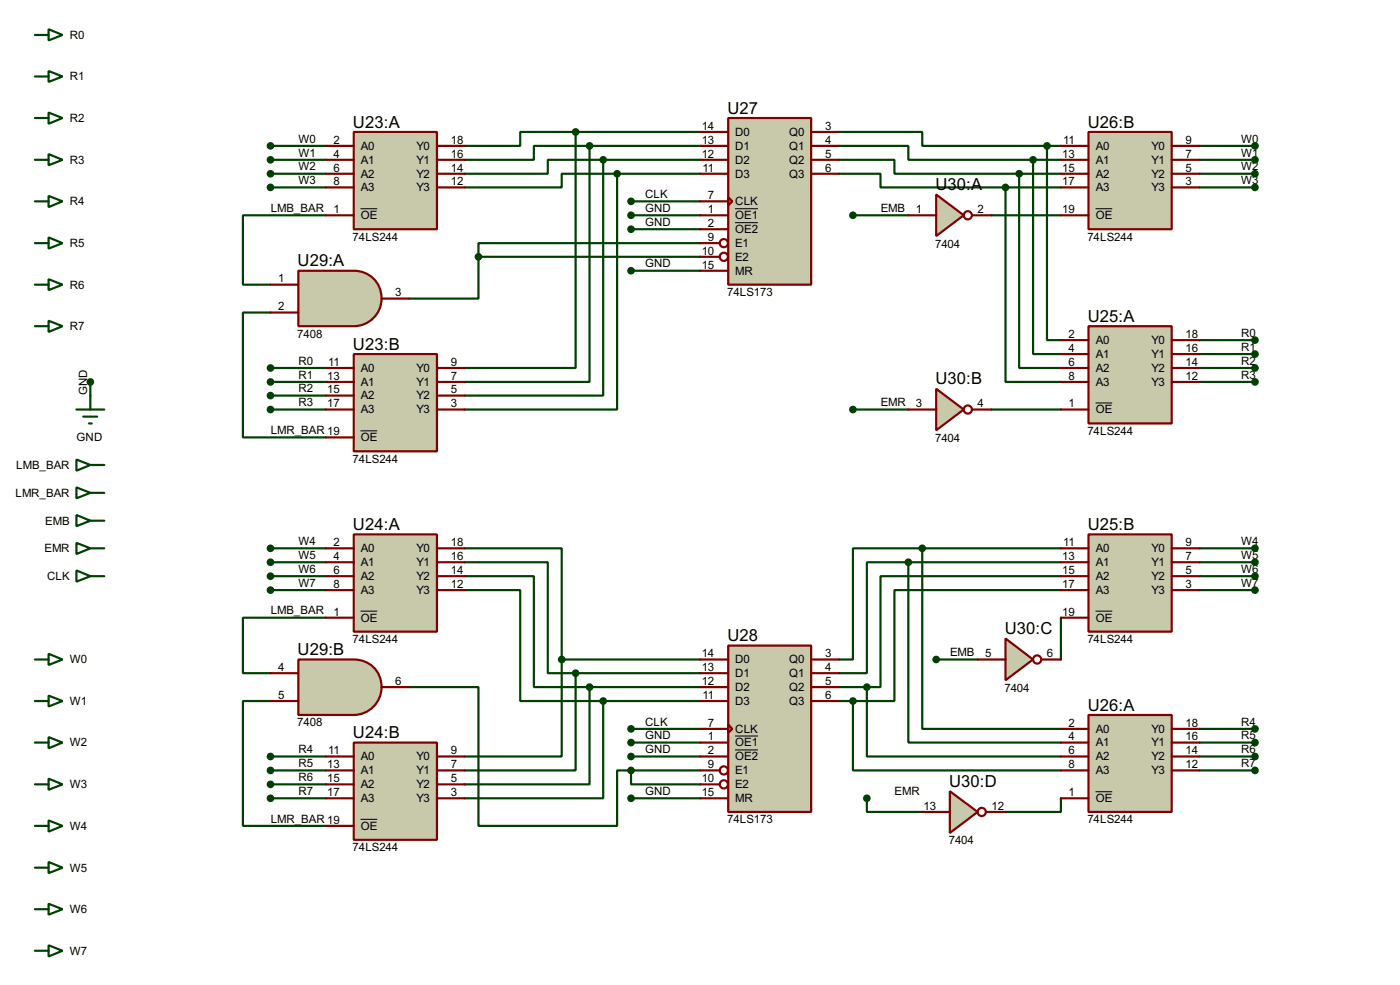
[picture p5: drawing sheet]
<svg xmlns="http://www.w3.org/2000/svg" width="256mm" height="180mm" viewBox="0 0 256 180" stroke-linecap="round" stroke-linejoin="round" font-family="sans-serif">
<g fill="none" stroke="#004000" stroke-width=".4">
<path d="M6.4 6.4h2.5M6.4 14h2.5M8.9 5.4l2.6 1-2.6 1zM8.9 13l2.6 1-2.6 1zM6.4 36.9h2.5M6.4 29.3h2.5M6.4 21.6h2.5M8.9 20.6l2.6 1-2.6 1.1zM8.9 28.2l2.6 1.1-2.6 1zM8.9 35.9l2.6 1-2.6 1zM49.6 26.7h10.1M49.6 29.3h10.1"/>
<path d="M49.6 31.8h10.1M49.6 34.3h10.1M59.7 39.4h-15.2v12.7h5.1M105.5 24.2h-10.2v2.5h-10.2M105.5 24.2v43.2h-20.4M105.5 24.2h22.8M108 26.7h-10.2v2.6h-12.7M108 26.7v43.2h-22.9M108 26.7h20.3M110.5 29.3h-10.1v2.5h-15.3M110.5 29.3v43.1h-25.4M110.5 29.3h17.8"/>
<path d="M113.1 31.8h-10.2v2.5h-17.8M113.1 31.8v43.2h-28M113.1 31.8h15.2M115.6 36.9h12.7M115.6 39.4h12.7M153.7 24.2h15.3v2.5h22.8M153.7 26.7h12.7v2.6h22.9M153.7 29.3h10.2v2.5h22.8M153.7 31.8h7.6v2.5h22.9M156.3 39.4h10.1M181.7 39.4h12.7M184.2 34.3v35.6h10.2"/>
<path d="M184.2 34.3h10.2M186.7 31.8v35.6h7.7M186.7 31.8h7.7M189.3 29.3v35.5h5.1M189.3 29.3h5.1M191.8 26.7v35.6h2.6M191.8 26.7h2.6M219.8 26.7h10.1M219.8 29.3h10.1M219.8 31.8h10.1M219.8 34.3h10.1M6.4 44.5h2.5"/>
<path d="M6.4 52.1h2.5M6.4 59.7h2.5M8.9 43.5l2.6 1-2.6 1zM8.9 51.1l2.6 1-2.6 1zM8.9 58.7l2.6 1-2.6 1.1zM49.6 57.2h-5.1v22.9h15.2M87.7 47v7.7h-12.7M87.7 47h40.6M115.6 42h12.7M115.6 49.6h12.7M128.3 44.5h-40.6v2.5M14 75h5.1"/>
<path d="M15.3 76.3h2.5M16.3 77.5h.5M16.6 69.9v5.1M49.6 67.4h10.1M49.6 69.9h10.1M49.6 72.4h10.1M49.6 75h10.1M156.3 75h10.1M181.7 75h12.7M219.8 62.3h10.1M219.8 64.8h10.1M219.8 67.4h10.1"/>
<path d="M219.8 69.9h10.1M14 84.1l2.6 1-2.6 1.1zM14 89.2l2.6 1-2.6 1zM14 94.3l2.6 1-2.6 1zM14 99.4l2.6 1-2.6 1zM16.6 85.1h2.5M16.6 90.2h2.5M16.6 95.3h2.5M8.9 119.7l2.6 1-2.6 1zM14 104.4l2.6 1.1-2.6 1zM16.6 100.4h2.5M16.6 105.5h2.5"/>
<path d="M49.6 100.4h10.1M49.6 102.9h10.1M49.6 105.5h10.1M49.6 108h10.1M59.7 113.1h-15.2v10.1h5.1M85.1 100.4h17.8v20.3M85.1 102.9h15.3v20.3h5.1M85.1 105.5h12.7v20.3h10.2M85.1 108h10.2v20.3h15.2M166.4 102.9h-7.6v20.3h-5.1M166.4 102.9v33h28M166.4 102.9h28"/>
<path d="M169 100.4h-12.7v20.3h-2.6M169 100.4v33h25.4M169 100.4h25.4M194.4 108h-30.5v20.3h-7.6M194.4 105.5h-33.1v20.3h-2.5M194.4 113.1v7.6M219.8 100.4h10.1M219.8 102.9h10.1M219.8 105.5h10.1M219.8 108h10.1M6.4 135.9h2.5M6.4 120.7h2.5"/>
<path d="M6.4 128.3h2.5M8.9 127.3l2.6 1-2.6 1zM8.9 134.9l2.6 1-2.6 1.1zM49.6 128.3h-5.1v22.9h15.2M49.6 138.5h10.1M75 125.8h12.7v25.4h25.4v-10.2h2.5M102.9 120.7v17.8h-17.8M102.9 120.7h25.4M105.5 123.2v17.8h-20.4M105.5 123.2h22.8M108 125.8v17.8h-22.9M108 125.8h20.3"/>
<path d="M110.5 128.3v17.8h-25.4M110.5 128.3h17.8M115.6 133.4h12.7M115.6 135.9h12.7M115.6 138.5h12.7M153.7 125.8h5.1M153.7 128.3h2.6M156.3 128.3v12.7h38.1M158.8 125.8v12.7h35.6M171.5 120.7h7.6M219.8 133.4h10.1M219.8 135.9h10.1"/>
<path d="M219.8 138.5h10.1M6.4 143.6h2.5M6.4 151.2h2.5M6.4 158.8h2.5M8.9 142.5l2.6 1.1-2.6 1zM8.9 150.2l2.6 1-2.6 1zM8.9 157.8l2.6 1-2.6 1zM49.6 141h10.1M49.6 146.1h10.1M49.6 143.6h10.1M115.6 141v2.6h12.7M115.6 141h12.7"/>
<path d="M115.6 146.1h12.7M158.8 146.1v2.5h10.2M194.4 146.1v2.5h-10.2M219.8 141h10.1M6.4 166.4h2.5M6.4 174h2.5M8.9 165.4l2.6 1-2.6 1zM8.9 173l2.6 1-2.6 1.1z"/>
</g>
<circle cx="16.5" cy="69.9" r=".5" fill="#004000" stroke="#004000" stroke-width=".4"/>
<path d="M64.8 24.2h15.3v17.8h-15.3z" fill="#c8c8aa" stroke="#800000" stroke-width=".4"/>
<path d="M59.7 26.7h5.1M59.7 29.3h5.1M59.7 31.8h5.1M59.7 34.3h5.1M59.7 39.4h5.1M80.1 26.7h5M80.1 29.3h5M80.1 31.8h5M80.1 34.3h5" fill="none" stroke="#800000" stroke-width=".4"/>
<path d="M66.1 38.2h3" fill="none" stroke="#000" stroke-width=".18"/>
<path d="M64.8 64.8h15.3v17.8h-15.3z" fill="#c8c8aa" stroke="#800000" stroke-width=".4"/>
<path d="M59.7 67.4h5.1M59.7 69.9h5.1M59.7 72.4h5.1M59.7 75h5.1M80.1 67.4h5M80.1 69.9h5M80.1 72.4h5M80.1 75h5M59.7 80.1h5.1" fill="none" stroke="#800000" stroke-width=".4"/>
<path d="M66.1 78.9h3" fill="none" stroke="#000" stroke-width=".18"/>
<path d="M64.8 97.8h15.3v17.8h-15.3z" fill="#c8c8aa" stroke="#800000" stroke-width=".4"/>
<path d="M59.7 100.4h5.1M59.7 102.9h5.1M59.7 105.5h5.1M59.7 108h5.1M59.7 113.1h5.1M80.1 100.4h5M80.1 102.9h5M80.1 105.5h5M80.1 108h5" fill="none" stroke="#800000" stroke-width=".4"/>
<path d="M66.1 111.9h3" fill="none" stroke="#000" stroke-width=".18"/>
<path d="M64.8 135.9h15.3v17.8h-15.3z" fill="#c8c8aa" stroke="#800000" stroke-width=".4"/>
<path d="M59.7 138.5h5.1M80.1 138.5h5M59.7 141h5.1M59.7 143.6h5.1M59.7 146.1h5.1M59.7 151.2h5.1M80.1 141h5M80.1 143.6h5M80.1 146.1h5" fill="none" stroke="#800000" stroke-width=".4"/>
<path d="M66.1 150h3" fill="none" stroke="#000" stroke-width=".18"/>
<g fill="#004000" stroke="#004000" stroke-width=".4">
<circle cx="229.9" cy="26.7" r=".5"/>
<circle cx="229.9" cy="29.3" r=".5"/>
<circle cx="229.9" cy="31.8" r=".5"/>
<circle cx="229.9" cy="34.3" r=".5"/>
</g>
<path d="M199.4 59.7h15.3v17.8h-15.3z" fill="#c8c8aa" stroke="#800000" stroke-width=".4"/>
<path d="M194.4 62.3h5M194.4 64.8h5M194.4 67.4h5M194.4 69.9h5M194.4 75h5M214.7 62.3h5.1M214.7 64.8h5.1M214.7 67.4h5.1M214.7 69.9h5.1" fill="none" stroke="#800000" stroke-width=".4"/>
<path d="M200.7 73.8h3.1" fill="none" stroke="#000" stroke-width=".18"/>
<g fill="#004000" stroke="#004000" stroke-width=".4">
<circle cx="229.9" cy="62.3" r=".5"/>
<circle cx="229.9" cy="64.8" r=".5"/>
<circle cx="229.9" cy="67.4" r=".5"/>
<circle cx="229.9" cy="69.9" r=".5"/>
</g>
<path d="M199.4 97.8h15.3v17.8h-15.3z" fill="#c8c8aa" stroke="#800000" stroke-width=".4"/>
<path d="M194.4 100.4h5M194.4 102.9h5M194.4 105.5h5M194.4 108h5M194.4 113.1h5M214.7 100.4h5.1M214.7 102.9h5.1M214.7 105.5h5.1M214.7 108h5.1" fill="none" stroke="#800000" stroke-width=".4"/>
<path d="M200.7 111.9h3.1" fill="none" stroke="#000" stroke-width=".18"/>
<g fill="#004000" stroke="#004000" stroke-width=".4">
<circle cx="229.9" cy="100.4" r=".5"/>
<circle cx="229.9" cy="102.9" r=".5"/>
<circle cx="229.9" cy="105.5" r=".5"/>
<circle cx="229.9" cy="108" r=".5"/>
</g>
<path d="M199.4 130.9h15.3v17.7h-15.3z" fill="#c8c8aa" stroke="#800000" stroke-width=".4"/>
<path d="M194.4 133.4h5M194.4 135.9h5M194.4 138.5h5M214.7 133.4h5.1M214.7 135.9h5.1M214.7 138.5h5.1M194.4 141h5M194.4 146.1h5M214.7 141h5.1" fill="none" stroke="#800000" stroke-width=".4"/>
<path d="M200.7 144.9h3.1" fill="none" stroke="#000" stroke-width=".18"/>
<g fill="#004000" stroke="#004000" stroke-width=".4">
<circle cx="229.9" cy="133.4" r=".5"/>
<circle cx="229.9" cy="135.9" r=".5"/>
<circle cx="229.9" cy="138.5" r=".5"/>
<circle cx="229.9" cy="141" r=".5"/>
</g>
<path d="M133.4 21.6h15.2v30.5h-15.2z" fill="#c8c8aa" stroke="#800000" stroke-width=".4"/>
<g fill="none" stroke="#800000" stroke-width=".4">
<path d="M128.3 24.2h5.1M128.3 26.7h5.1M128.3 29.3h5.1M128.3 31.8h5.1M128.3 36.9h5.1M128.3 39.4h5.1M133.4 36.1l.8 .8-.8 .7zM148.6 24.2h5.1M148.6 26.7h5.1M148.6 29.3h5.1M148.6 31.8h5.1M128.3 42h5.1"/>
<path d="M128.3 44.5h3.6M128.3 47h3.6M128.3 49.6h5.1"/>
<circle cx="132.6" cy="47" r=".75"/>
<circle cx="132.6" cy="44.5" r=".75"/>
</g>
<path d="M134.7 38.2h4.2M134.7 40.8h4.2" fill="none" stroke="#000" stroke-width=".18"/>
<g fill="#004000" stroke="#004000" stroke-width=".4">
<circle cx="115.6" cy="36.9" r=".5"/>
<circle cx="115.6" cy="39.4" r=".5"/>
<circle cx="115.6" cy="42" r=".5"/>
<circle cx="115.6" cy="49.6" r=".5"/>
</g>
<path d="M133.4 118.2h15.2v30.4h-15.2z" fill="#c8c8aa" stroke="#800000" stroke-width=".4"/>
<g fill="none" stroke="#800000" stroke-width=".4">
<path d="M128.3 120.7h5.1M128.3 123.2h5.1M128.3 125.8h5.1M128.3 128.3h5.1M128.3 133.4h5.1M128.3 135.9h5.1M128.3 138.5h5.1M133.4 132.6l.8 .8-.8 .8zM148.6 120.7h5.1M148.6 123.2h5.1M148.6 125.8h5.1M148.6 128.3h5.1"/>
<path d="M128.3 141h3.6M128.3 143.6h3.6M128.3 146.1h5.1"/>
<circle cx="132.6" cy="141" r=".75"/>
<circle cx="132.6" cy="143.6" r=".75"/>
</g>
<path d="M134.7 134.7h4.2M134.7 137.3h4.2" fill="none" stroke="#000" stroke-width=".18"/>
<g fill="#004000" stroke="#004000" stroke-width=".4">
<circle cx="115.6" cy="133.4" r=".5"/>
<circle cx="115.6" cy="135.9" r=".5"/>
<circle cx="115.6" cy="138.5" r=".5"/>
<circle cx="115.6" cy="146.1" r=".5"/>
<circle cx="49.5" cy="26.7" r=".5"/>
<circle cx="49.5" cy="29.3" r=".5"/>
<circle cx="49.5" cy="31.8" r=".5"/>
<circle cx="49.5" cy="34.3" r=".5"/>
<circle cx="49.5" cy="67.4" r=".5"/>
<circle cx="49.5" cy="69.9" r=".5"/>
<circle cx="49.5" cy="72.4" r=".5"/>
<circle cx="49.5" cy="75" r=".5"/>
<circle cx="49.5" cy="100.4" r=".5"/>
<circle cx="49.5" cy="102.9" r=".5"/>
<circle cx="49.5" cy="105.5" r=".5"/>
<circle cx="49.5" cy="108" r=".5"/>
<circle cx="49.5" cy="138.5" r=".5"/>
<circle cx="49.5" cy="141" r=".5"/>
<circle cx="49.5" cy="143.6" r=".5"/>
<circle cx="49.5" cy="146.1" r=".5"/>
<circle cx="105.4" cy="24.2" r=".5"/>
<circle cx="108" cy="26.7" r=".5"/>
<circle cx="110.5" cy="29.3" r=".5"/>
<circle cx="113" cy="31.8" r=".5"/>
<circle cx="102.9" cy="120.7" r=".5"/>
<circle cx="105.4" cy="123.2" r=".5"/>
<circle cx="108" cy="125.8" r=".5"/>
<circle cx="110.5" cy="128.3" r=".5"/>
</g>
<path d="M54.7 49.6h10.1a5.1 5.1 0 0 1 5.1 5 5.1 5.1 0 0 1-5.1 5.1h-10.1z" fill-rule="evenodd" fill="#c8c8aa" stroke="#800000" stroke-width=".4"/>
<path d="M49.6 52.1h5.1M49.6 57.2h5.1M69.9 54.7h5.1" fill="none" stroke="#800000" stroke-width=".4"/>
<path d="M54.7 120.7h10.1a5.1 5.1 0 0 1 5.1 5.1 5.1 5.1 0 0 1-5.1 5.1h-10.1z" fill-rule="evenodd" fill="#c8c8aa" stroke="#800000" stroke-width=".4"/>
<path d="M49.6 123.2h5.1M49.6 128.3h5.1M69.9 125.8h5.1" fill="none" stroke="#800000" stroke-width=".4"/>
<g fill="#004000" stroke="#004000" stroke-width=".4">
<circle cx="87.6" cy="47" r=".5"/>
<circle cx="115.6" cy="141" r=".5"/>
</g>
<path d="M171.5 35.6l5.1 3.8-5.1 3.8z" fill="#c8c8aa" stroke="#800000" stroke-width=".4"/>
<g fill="none" stroke="#800000" stroke-width=".4">
<path d="M166.4 39.4h5.1M178.1 39.4h3.6"/>
<circle cx="177.3" cy="39.4" r=".75"/>
</g>
<circle cx="156.2" cy="39.4" r=".5" fill="#004000" stroke="#004000" stroke-width=".4"/>
<path d="M199.4 24.2h15.3v17.8h-15.3z" fill="#c8c8aa" stroke="#800000" stroke-width=".4"/>
<path d="M194.4 26.7h5M194.4 29.3h5M194.4 31.8h5M194.4 34.3h5M194.4 39.4h5M214.7 26.7h5.1M214.7 29.3h5.1M214.7 31.8h5.1M214.7 34.3h5.1" fill="none" stroke="#800000" stroke-width=".4"/>
<path d="M200.7 38.2h3.1" fill="none" stroke="#000" stroke-width=".18"/>
<g fill="#004000" stroke="#004000" stroke-width=".4">
<circle cx="191.8" cy="26.7" r=".5"/>
<circle cx="189.2" cy="29.3" r=".5"/>
<circle cx="186.7" cy="31.8" r=".5"/>
<circle cx="184.2" cy="34.3" r=".5"/>
</g>
<path d="M171.5 71.2l5.1 3.8-5.1 3.8z" fill="#c8c8aa" stroke="#800000" stroke-width=".4"/>
<g fill="none" stroke="#800000" stroke-width=".4">
<path d="M166.4 75h5.1M178.1 75h3.6"/>
<circle cx="177.3" cy="75" r=".75"/>
</g>
<circle cx="156.2" cy="75" r=".5" fill="#004000" stroke="#004000" stroke-width=".4"/>
<path d="M184.2 116.9l5.1 3.8-5.1 3.8z" fill="#c8c8aa" stroke="#800000" stroke-width=".4"/>
<g fill="none" stroke="#800000" stroke-width=".4">
<path d="M179.1 120.7h5.1M190.8 120.7h3.6"/>
<circle cx="190" cy="120.7" r=".75"/>
</g>
<g fill="#004000" stroke="#004000" stroke-width=".4">
<circle cx="171.5" cy="120.7" r=".5"/>
<circle cx="156.2" cy="128.3" r=".5"/>
<circle cx="158.8" cy="125.8" r=".5"/>
<circle cx="166.4" cy="102.9" r=".5"/>
<circle cx="168.9" cy="100.4" r=".5"/>
</g>
<path d="M174 144.8l5.1 3.8-5.1 3.9z" fill="#c8c8aa" stroke="#800000" stroke-width=".4"/>
<g fill="none" stroke="#800000" stroke-width=".4">
<path d="M169 148.6h5M180.6 148.6h3.6"/>
<circle cx="179.8" cy="148.6" r=".75"/>
</g>
<circle cx="158.8" cy="146.1" r=".5" fill="#004000" stroke="#004000" stroke-width=".4"/>
<g font-size="3.4">
<text x="64.7" y="23.3">U23:A</text>
<text x="133.3" y="20.8">U27</text>
<text x="199.3" y="23.3">U26:B</text>
<text x="171.4" y="34.8">U30:A</text>
<text x="54.5" y="48.7">U29:A</text>
<text x="199.3" y="58.9">U25:A</text>
<text x="64.7" y="64">U23:B</text>
<text x="171.4" y="70.4">U30:B</text>
<text x="64.7" y="97">U24:A</text>
<text x="199.3" y="97">U25:B</text>
<text x="54.5" y="119.9">U29:B</text>
<text x="133.3" y="117.4">U28</text>
<text x="184.1" y="116.1">U30:C</text>
<text x="199.3" y="130.1">U26:A</text>
<text x="64.7" y="135.1">U24:B</text>
<text x="173.9" y="144">U30:D</text>
</g>
<g font-size="2.4">
<text x="12.8" y="7.1">R0</text>
<text x="12.8" y="14.7">R1</text>
<text x="12.8" y="22.3">R2</text>
<text x="128.6" y="23.8">14</text>
<text x="151.2" y="23.8">3</text>
<text x="12.8" y="30">R3</text>
<text x="54.7" y="26.1">W0</text>
<text x="54.7" y="28.6">W1</text>
<text x="61.1" y="26.3">2</text>
<text x="61.1" y="28.9">4</text>
<text x="66.1" y="27.4">A0</text>
<text x="66.1" y="30">A1</text>
<text x="76.3" y="27.4">Y0</text>
<text x="76.3" y="30">Y1</text>
<text x="82.6" y="26.3">18</text>
<text x="82.6" y="28.9">16</text>
<text x="128.6" y="26.3">13</text>
<text x="128.6" y="28.9">12</text>
<text x="134.7" y="24.9">D0</text>
<text x="134.7" y="27.4">D1</text>
<text x="134.7" y="30">D2</text>
<text x="144.6" y="24.9">Q0</text>
<text x="144.6" y="27.4">Q1</text>
<text x="144.6" y="30">Q2</text>
<text x="151.2" y="26.3">4</text>
<text x="151.2" y="28.9">5</text>
<text x="194.6" y="28.9">13</text>
<text x="194.7" y="26.3">11</text>
<text x="200.7" y="27.4">A0</text>
<text x="200.7" y="30">A1</text>
<text x="210.9" y="27.4">Y0</text>
<text x="210.9" y="30">Y1</text>
<text x="217.2" y="26.3">9</text>
<text x="217.2" y="28.9">7</text>
<text x="227.4" y="26.1">W0</text>
<text x="227.4" y="28.6">W1</text>
<text x="54.7" y="31.2">W2</text>
<text x="54.7" y="33.7">W3</text>
<text x="61.1" y="31.4">6</text>
<text x="61.1" y="33.9">8</text>
<text x="66.1" y="32.5">A2</text>
<text x="66.1" y="35">A3</text>
<text x="76.3" y="32.5">Y2</text>
<text x="76.3" y="35">Y3</text>
<text x="82.6" y="31.4">14</text>
<text x="82.6" y="33.9">12</text>
<text x="128.7" y="31.4">11</text>
<text x="134.7" y="32.5">D3</text>
<text x="144.6" y="32.5">Q3</text>
<text x="151.2" y="31.4">6</text>
<text x="194.6" y="31.4">15</text>
<text x="194.6" y="33.9">17</text>
<text x="200.7" y="32.5">A2</text>
<text x="200.7" y="35">A3</text>
<text x="210.9" y="32.5">Y2</text>
<text x="210.9" y="35">Y3</text>
<text x="217.2" y="31.4">5</text>
<text x="217.2" y="33.9">3</text>
<text x="227.4" y="31.2">W2</text>
<text x="227.4" y="33.7">W3</text>
<text x="12.8" y="37.6">R4</text>
<text x="49.6" y="38.8">LMB_BAR</text>
<text x="61.1" y="39">1</text>
<text x="66.1" y="40.1">OE</text>
<text x="118.2" y="36.3">CLK</text>
<text x="118.2" y="38.8">GND</text>
<text x="118.2" y="41.3">GND</text>
<text x="129.7" y="36.5">7</text>
<text x="129.7" y="39">1</text>
<text x="129.7" y="41.6">2</text>
<text x="134.7" y="37.6">CLK</text>
<text x="134.7" y="40.1">OE1</text>
<text x="161.3" y="38.8">EMB</text>
<text x="167.8" y="39">1</text>
<text x="179.1" y="39">2</text>
<text x="194.6" y="39">19</text>
<text x="200.7" y="40.1">OE</text>
<text x="12.8" y="45.2">R5</text>
<text x="64.6" y="44.1">74LS244</text>
<text x="128.6" y="46.6">10</text>
<text x="129.7" y="44.1">9</text>
<text x="134.7" y="42.7">OE2</text>
<text x="134.7" y="45.2">E1</text>
<text x="134.7" y="47.7">E2</text>
<text x="171.3" y="45.3">7404</text>
<text x="199.2" y="44.1">74LS244</text>
<text x="12.8" y="52.8">R6</text>
<text x="51" y="51.7">1</text>
<text x="118.2" y="49">GND</text>
<text x="128.6" y="49.2">15</text>
<text x="134.7" y="50.3">MR</text>
<text x="51" y="56.8">2</text>
<text x="72.4" y="54.3">3</text>
<text x="133.2" y="54.2">74LS173</text>
<text x="12.8" y="60.4">R7</text>
<text x="54.5" y="61.8">7408</text>
<text x="195.8" y="61.9">2</text>
<text x="195.8" y="64.4">4</text>
<text x="200.7" y="63">A0</text>
<text x="200.7" y="65.5">A1</text>
<text x="210.9" y="63">Y0</text>
<text x="210.9" y="65.5">Y1</text>
<text x="217.2" y="61.9">18</text>
<text x="217.2" y="64.4">16</text>
<text x="227.4" y="61.7">R0</text>
<text x="227.4" y="64.2">R1</text>
<text x="54.7" y="66.7">R0</text>
<text x="54.7" y="69.3">R1</text>
<text x="54.7" y="71.8">R2</text>
<text x="60" y="69.5">13</text>
<text x="60" y="72">15</text>
<text x="60.1" y="67">11</text>
<text x="66.1" y="68.1">A0</text>
<text x="66.1" y="70.6">A1</text>
<text x="76.3" y="68.1">Y0</text>
<text x="76.3" y="70.6">Y1</text>
<text x="82.6" y="67">9</text>
<text x="82.6" y="69.5">7</text>
<text x="82.6" y="72">5</text>
<text x="195.8" y="67">6</text>
<text x="195.8" y="69.5">8</text>
<text x="200.7" y="68.1">A2</text>
<text x="200.7" y="70.6">A3</text>
<text x="210.9" y="68.1">Y2</text>
<text x="210.9" y="70.6">Y3</text>
<text x="217.2" y="67">14</text>
<text x="217.2" y="69.5">12</text>
<text x="227.4" y="66.7">R2</text>
<text x="227.4" y="69.3">R3</text>
<text x="16" y="72.4" transform="rotate(-90 16 72.4)">GND</text>
<text x="54.7" y="74.4">R3</text>
<text x="60" y="74.6">17</text>
<text x="66.1" y="73.1">A2</text>
<text x="66.1" y="75.7">A3</text>
<text x="76.3" y="73.1">Y2</text>
<text x="76.3" y="75.7">Y3</text>
<text x="82.6" y="74.6">3</text>
<text x="161.3" y="74.4">EMR</text>
<text x="167.8" y="74.6">3</text>
<text x="179.1" y="74.6">4</text>
<text x="195.8" y="74.6">1</text>
<text x="200.7" y="75.7">OE</text>
<text x="14" y="80.8">GND</text>
<text x="49.6" y="79.5">LMR_BAR 19</text>
<text x="66.1" y="80.8">OE</text>
<text x="171.3" y="80.8">7404</text>
<text x="199.2" y="79.6">74LS244</text>
<text x="3" y="85.8">LMB_BAR</text>
<text x="64.6" y="84.7">74LS244</text>
<text x="2.8" y="90.9">LMR_BAR</text>
<text x="8.1" y="101.1">EMR</text>
<text x="8.3" y="96">EMB</text>
<text x="54.7" y="99.8">W4</text>
<text x="61.1" y="100">2</text>
<text x="66.1" y="101.1">A0</text>
<text x="76.3" y="101.1">Y0</text>
<text x="82.6" y="100">18</text>
<text x="194.7" y="100">11</text>
<text x="200.7" y="101.1">A0</text>
<text x="210.9" y="101.1">Y0</text>
<text x="217.2" y="100">9</text>
<text x="227.4" y="99.8">W4</text>
<text x="8.6" y="106.2">CLK</text>
<text x="54.7" y="102.3">W5</text>
<text x="54.7" y="104.9">W6</text>
<text x="54.7" y="107.4">W7</text>
<text x="61.1" y="102.5">4</text>
<text x="61.1" y="105.1">6</text>
<text x="61.1" y="107.6">8</text>
<text x="66.1" y="103.6">A1</text>
<text x="66.1" y="106.2">A2</text>
<text x="76.3" y="103.6">Y1</text>
<text x="76.3" y="106.2">Y2</text>
<text x="82.6" y="102.5">16</text>
<text x="82.6" y="105.1">14</text>
<text x="82.6" y="107.6">12</text>
<text x="194.6" y="102.5">13</text>
<text x="194.6" y="105.1">15</text>
<text x="194.6" y="107.6">17</text>
<text x="200.7" y="103.6">A1</text>
<text x="200.7" y="106.2">A2</text>
<text x="210.9" y="103.6">Y1</text>
<text x="210.9" y="106.2">Y2</text>
<text x="217.2" y="102.5">7</text>
<text x="217.2" y="105.1">5</text>
<text x="217.2" y="107.6">3</text>
<text x="227.4" y="102.3">W5</text>
<text x="227.4" y="104.9">W6</text>
<text x="227.4" y="107.4">W7</text>
<text x="49.6" y="112.5">LMB_BAR</text>
<text x="61.1" y="112.7">1</text>
<text x="66.1" y="108.7">A3</text>
<text x="66.1" y="113.8">OE</text>
<text x="76.3" y="108.7">Y3</text>
<text x="194.6" y="112.7">19</text>
<text x="200.7" y="108.7">A3</text>
<text x="200.7" y="113.8">OE</text>
<text x="210.9" y="108.7">Y3</text>
<text x="64.6" y="117.7">74LS244</text>
<text x="199.2" y="117.7">74LS244</text>
<text x="12.8" y="121.4">W0</text>
<text x="51" y="122.8">4</text>
<text x="72.4" y="125.4">6</text>
<text x="128.6" y="120.3">14</text>
<text x="128.6" y="122.8">13</text>
<text x="128.6" y="125.4">12</text>
<text x="134.7" y="121.4">D0</text>
<text x="134.7" y="123.9">D1</text>
<text x="144.6" y="121.4">Q0</text>
<text x="144.6" y="123.9">Q1</text>
<text x="151.2" y="120.3">3</text>
<text x="151.2" y="122.8">4</text>
<text x="151.2" y="125.4">5</text>
<text x="174" y="120.1">EMB</text>
<text x="180.5" y="120.3">5</text>
<text x="191.8" y="120.3">6</text>
<text x="12.8" y="129">W1</text>
<text x="51" y="127.9">5</text>
<text x="128.7" y="127.9">11</text>
<text x="134.7" y="126.5">D2</text>
<text x="134.7" y="129">D3</text>
<text x="144.6" y="126.5">Q2</text>
<text x="144.6" y="129">Q3</text>
<text x="151.2" y="127.9">6</text>
<text x="184" y="126.6">7404</text>
<text x="12.8" y="136.6">W2</text>
<text x="54.5" y="133">7408</text>
<text x="54.7" y="137.9">R4</text>
<text x="118.2" y="132.8">CLK</text>
<text x="118.2" y="135.3">GND</text>
<text x="118.2" y="137.9">GND</text>
<text x="129.7" y="133">7</text>
<text x="129.7" y="135.5">1</text>
<text x="134.7" y="134.1">CLK</text>
<text x="134.7" y="136.6">OE1</text>
<text x="195.8" y="133">2</text>
<text x="195.8" y="135.5">4</text>
<text x="200.7" y="134.1">A0</text>
<text x="200.7" y="136.6">A1</text>
<text x="210.9" y="134.1">Y0</text>
<text x="210.9" y="136.6">Y1</text>
<text x="217.2" y="133">18</text>
<text x="217.2" y="135.5">16</text>
<text x="227.4" y="132.8">R4</text>
<text x="227.4" y="135.3">R5</text>
<text x="227.4" y="137.9">R6</text>
<text x="54.7" y="140.4">R5</text>
<text x="54.7" y="143">R6</text>
<text x="60" y="140.6">13</text>
<text x="60" y="143.2">15</text>
<text x="60.1" y="138.1">11</text>
<text x="66.1" y="139.2">A0</text>
<text x="66.1" y="141.7">A1</text>
<text x="76.3" y="139.2">Y0</text>
<text x="76.3" y="141.7">Y1</text>
<text x="82.6" y="138.1">9</text>
<text x="82.6" y="140.6">7</text>
<text x="82.6" y="143.2">5</text>
<text x="128.6" y="143.2">10</text>
<text x="129.7" y="138.1">2</text>
<text x="129.7" y="140.6">9</text>
<text x="134.7" y="139.2">OE2</text>
<text x="134.7" y="141.7">E1</text>
<text x="195.8" y="138.1">6</text>
<text x="195.8" y="140.6">8</text>
<text x="200.7" y="139.2">A2</text>
<text x="200.7" y="141.7">A3</text>
<text x="210.9" y="139.2">Y2</text>
<text x="210.9" y="141.7">Y3</text>
<text x="217.2" y="138.1">14</text>
<text x="217.2" y="140.6">12</text>
<text x="227.4" y="140.4">R7</text>
<text x="12.8" y="144.3">W3</text>
<text x="54.7" y="145.5">R7</text>
<text x="60" y="145.7">17</text>
<text x="66.1" y="144.3">A2</text>
<text x="66.1" y="146.8">A3</text>
<text x="76.3" y="144.3">Y2</text>
<text x="76.3" y="146.8">Y3</text>
<text x="82.6" y="145.7">3</text>
<text x="118.2" y="145.5">GND</text>
<text x="128.6" y="145.7">15</text>
<text x="134.7" y="144.3">E2</text>
<text x="134.7" y="146.8">MR</text>
<text x="163.9" y="145.5">EMR</text>
<text x="169.2" y="148.2">13</text>
<text x="181.7" y="148.2">12</text>
<text x="195.8" y="145.7">1</text>
<text x="200.7" y="146.8">OE</text>
<text x="12.8" y="151.9">W4</text>
<text x="49.6" y="150.6">LMR_BAR 19</text>
<text x="64.6" y="155.8">74LS244</text>
<text x="66.1" y="151.9">OE</text>
<text x="133.2" y="150.7">74LS173</text>
<text x="173.8" y="154.6">7404</text>
<text x="199.2" y="150.7">74LS244</text>
<text x="12.8" y="159.5">W5</text>
<text x="12.8" y="167.1">W6</text>
<text x="12.8" y="174.7">W7</text>
</g>
</svg>
